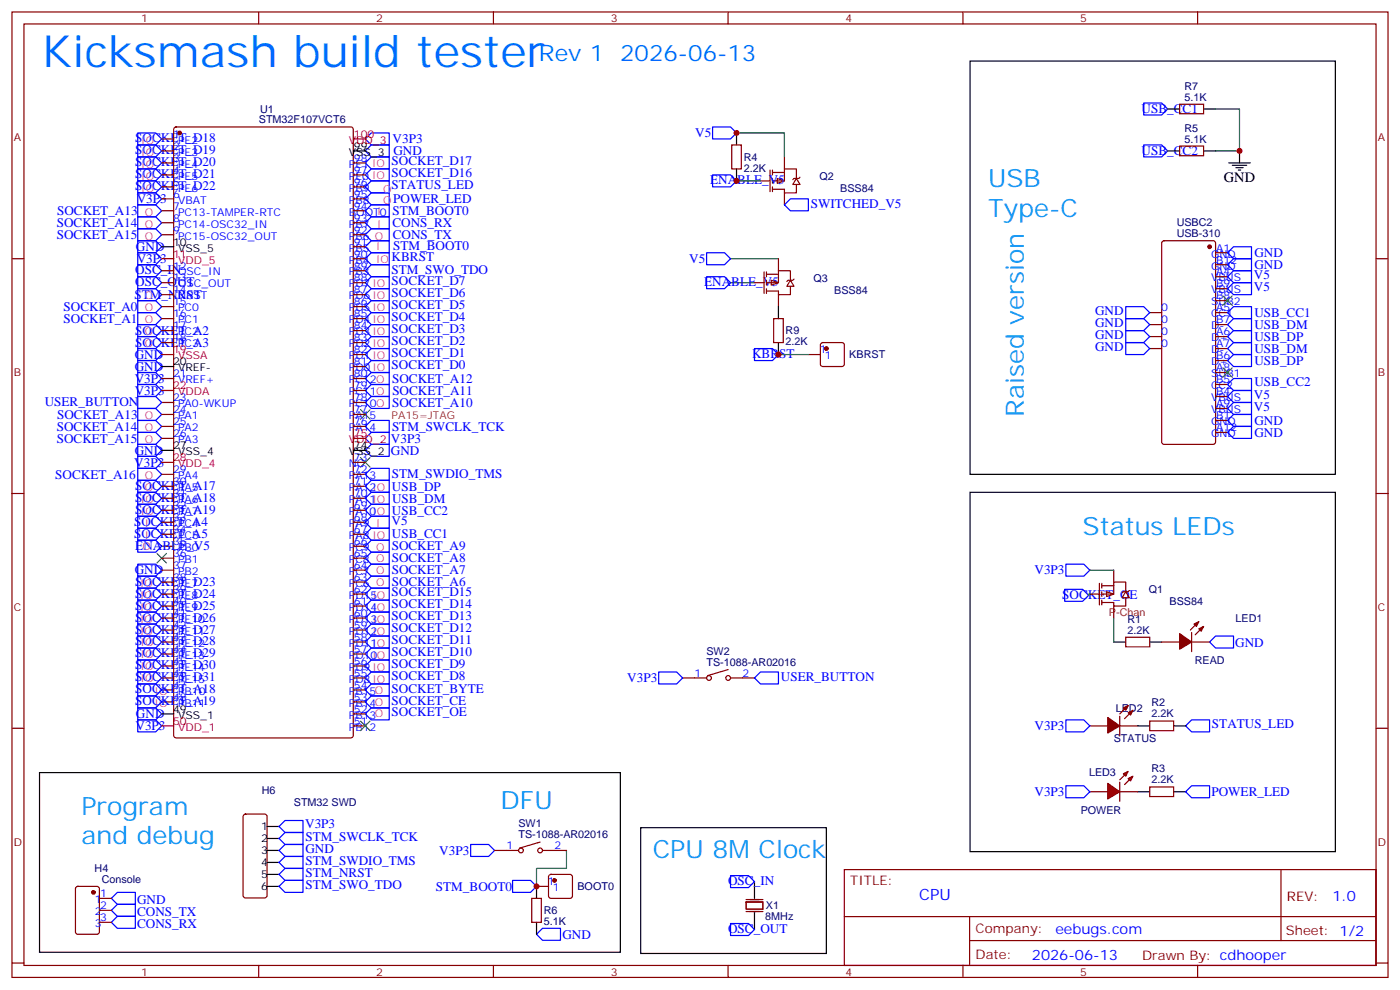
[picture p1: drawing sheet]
<svg xmlns="http://www.w3.org/2000/svg" width="412mm" height="292mm" viewBox="0 0 412 292" stroke-linecap="round" stroke-linejoin="round" font-family="sans-serif">
<g fill="none" stroke="#00f" stroke-width=".35">
<path d="M40.6 39.2h5.3l1.7 1.7-1.7 1.8h-5.3zM40.6 42.7h5.3l1.7 1.8-1.7 1.7h-5.3zM40.6 49.7h5.3l1.7 1.8-1.7 1.8h-5.3zM40.6 46.2h5.3l1.7 1.8-1.7 1.7h-5.3zM40.6 53.3h5.3l1.7 1.7-1.7 1.8h-5.3zM40.6 56.8h5.3l1.7 1.8-1.7 1.7h-5.3zM107.6 58.6l1.8-1.8h5.3v3.5h-5.3zM107.6 51.5l1.8-1.8h5.3v3.6h-5.3zM107.6 48l1.8-1.8h5.3v3.5h-5.3zM107.6 40.9l1.8-1.7h5.3v3.5h-5.3zM107.6 44.5l1.8-1.8h5.3v3.5h-5.3zM40.6 67.4h5.3l1.7 1.7-1.7 1.8h-5.3z"/>
<path d="M40.6 63.9h5.3l1.7 1.7-1.7 1.8h-5.3zM40.6 60.3h5.3l1.7 1.8-1.7 1.8h-5.3zM40.6 78h5.3l1.7 1.7-1.7 1.8h-5.3zM40.6 70.9h5.3l1.7 1.8-1.7 1.7h-5.3zM40.6 74.4h5.3l1.7 1.8-1.7 1.8h-5.3zM107.6 76.2l1.8-1.8h5.3v3.6h-5.3zM107.6 72.7l1.8-1.8h5.3v3.5h-5.3zM107.6 79.7l1.8-1.7h5.3v3.5h-5.3zM107.6 69.1l1.8-1.7h5.3v3.5h-5.3zM107.6 65.6l1.8-1.7h5.3v3.5h-5.3zM107.6 62.1l1.8-1.8h5.3v3.6h-5.3zM40.6 99.1h5.3l1.7 1.8-1.7 1.8h-5.3z"/>
<path d="M40.6 95.6h5.3l1.7 1.8-1.7 1.7h-5.3zM40.6 92.1h5.3l1.7 1.7-1.7 1.8h-5.3zM40.6 88.5h5.3l1.7 1.8-1.7 1.8h-5.3zM40.6 81.5h5.3l1.7 1.8-1.7 1.7h-5.3zM40.6 85h5.3l1.7 1.8-1.7 1.7h-5.3zM107.6 83.3l1.8-1.8h5.3v3.5h-5.3zM107.6 86.8l1.8-1.8h5.3v3.5h-5.3zM107.6 90.3l1.8-1.8h5.3v3.6h-5.3zM107.6 93.8l1.8-1.7h5.3v3.5h-5.3zM107.6 97.4l1.8-1.8h5.3v3.5h-5.3zM40.6 113.2h5.3l1.7 1.8-1.7 1.8h-5.3zM40.6 109.7h5.3l1.7 1.8-1.7 1.7h-5.3z"/>
<path d="M40.6 106.2h5.3l1.7 1.8-1.7 1.7h-5.3zM40.6 102.7h5.3l1.7 1.7-1.7 1.8h-5.3zM107.6 118.5l1.8-1.7h5.3v3.5h-5.3zM107.6 100.9l1.8-1.8h5.3v3.6h-5.3zM107.6 104.4l1.8-1.7h5.3v3.5h-5.3zM107.6 108l1.8-1.8h5.3v3.5h-5.3zM109.4 109.7h5.3v3.5h-5.3l-1.8-1.7zM109.4 113.2h5.3v3.6h-5.3l-1.8-1.8zM222.2 102.7h5.3l1.8 1.7-1.8 1.8h-5.3zM40.6 137.9h5.3l1.7 1.8-1.7 1.8h-5.3zM40.6 127.4h5.3l1.7 1.7-1.7 1.8h-5.3zM40.6 123.8h5.3l1.7 1.8-1.7 1.8h-5.3z"/>
<path d="M40.6 120.3h5.3l1.7 1.8-1.7 1.7h-5.3zM40.6 130.9h5.3l1.7 1.7-1.7 1.8h-5.3zM40.6 134.4h5.3l1.7 1.8-1.7 1.7h-5.3zM107.6 129.1l1.8-1.7h5.3v3.5h-5.3zM107.6 132.6l1.8-1.7h5.3v3.5h-5.3zM107.6 125.6l1.8-1.8h5.3v3.6h-5.3zM107.6 139.7l1.8-1.8h5.3v3.6h-5.3zM40.6 141.5h5.3l1.7 1.7-1.7 1.8h-5.3zM40.6 145h5.3l1.7 1.8-1.7 1.7h-5.3zM40.6 148.5h5.3l1.7 1.8-1.7 1.7h-5.3zM40.6 152h5.3l1.7 1.8-1.7 1.8h-5.3zM40.6 155.6h5.3l1.7 1.7-1.7 1.8h-5.3z"/>
<path d="M107.6 150.3l1.8-1.8h5.3v3.5h-5.3zM107.6 143.2l1.8-1.7h5.3v3.5h-5.3zM107.6 146.8l1.8-1.8h5.3v3.5h-5.3zM107.6 157.3l1.8-1.7h5.3v3.5h-5.3zM107.6 153.8l1.8-1.8h5.3v3.6h-5.3zM40.6 169.7h5.3l1.7 1.7-1.7 1.8h-5.3zM40.6 173.2h5.3l1.7 1.8-1.7 1.7h-5.3zM40.6 176.7h5.3l1.7 1.8-1.7 1.8h-5.3zM40.6 166.2h5.3l1.7 1.7-1.7 1.8h-5.3zM107.6 160.9l1.8-1.8h5.3v3.5h-5.3zM107.6 164.4l1.8-1.8h5.3v3.6h-5.3zM107.6 167.9l1.8-1.7h5.3v3.5h-5.3z"/>
<path d="M107.6 171.4l1.8-1.7h5.3v3.5h-5.3zM107.6 175l1.8-1.8h5.3v3.5h-5.3zM107.6 178.5l1.8-1.8h5.3v3.6h-5.3zM313.6 173.6h5.3l1.8 1.7-1.8 1.8h-5.3zM40.6 180.3h5.3l1.7 1.7-1.7 1.8h-5.3zM40.6 183.8h5.3l1.7 1.8-1.7 1.7h-5.3zM40.6 187.3h5.3l1.7 1.8-1.7 1.8h-5.3zM40.6 190.9h5.3l1.7 1.7-1.7 1.8h-5.3zM40.6 194.4h5.3l1.7 1.7-1.7 1.8h-5.3zM40.6 197.9h5.3l1.7 1.8-1.7 1.7h-5.3zM107.6 182l1.8-1.7h5.3v3.5h-5.3zM107.6 196.1l1.8-1.7h5.3v3.5h-5.3z"/>
<path d="M107.6 199.7l1.8-1.8h5.3v3.5h-5.3zM109.4 183.8h5.3v3.5h-5.3l-1.8-1.7zM109.4 187.3h5.3v3.6h-5.3l-1.8-1.8zM109.4 190.9h5.3v3.5h-5.3l-1.8-1.8zM356.3 189.1l1.8-1.8h5.3v3.6h-5.3zM40.6 212h5.3l1.7 1.8-1.7 1.7h-5.3zM40.6 208.5h5.3l1.7 1.8-1.7 1.7h-5.3zM40.6 205h5.3l1.7 1.7-1.7 1.8h-5.3zM40.6 201.4h5.3l1.7 1.8-1.7 1.8h-5.3zM107.6 210.3l1.8-1.8h5.3v3.5h-5.3zM82.2 257.5l1.8-1.7h5.3v3.5h-5.3zM82.2 254l1.8-1.8h5.3v3.6h-5.3z"/>
<path d="M82.2 246.9l1.8-1.7h5.3v3.5h-5.3zM82.2 250.5l1.8-1.8h5.3v3.5h-5.3zM82.2 243.4l1.8-1.7h5.3v3.5h-5.3zM138.6 248.7h5.3l1.8 1.8-1.8 1.7h-5.3zM151 259.3h5.3l1.7 1.8-1.7 1.7h-5.3zM215.2 257.9h5.3l1.7 1.7-1.7 1.8h-5.3zM34.6 266.3h5.3v3.6h-5.3l-1.8-1.8zM34.6 269.9h5.3v3.5h-5.3l-1.8-1.8zM34.6 262.8h5.3v3.5h-5.3l-1.8-1.7zM82.2 261.1l1.8-1.8h5.3v3.5h-5.3zM158 275.2l1.8-1.8h5.3v3.5h-5.3zM215.2 272h5.3l1.7 1.8-1.7 1.7h-5.3z"/>
</g>
<g fill="none" stroke="#870000" stroke-width=".35">
<path d="M3.5 3.5h405.4v284.4h-405.4zM7.1 7.1h398.2v277.2h-398.2zM76.2 3.5v3.6M145.3 3.5v3.6M214.5 3.5v3.6M283.6 3.5v3.6M352.8 3.5v3.6M51.4 37.6l.5-.2h51.5l.6 .4 .1 178.8-.5 .7h-51.7l-.7-.5v-178.7zM47.6 40.9h3.6M47.6 44.5h3.6M47.6 48h3.6M47.6 51.5h3.6"/>
<path d="M47.6 55h3.6M47.6 58.6h3.6M104.1 48h3.5M104.1 51.5h3.5M104.1 55h3.5M104.1 58.6h3.5M3.5 76.2h3.6M47.6 62.1h3.6M47.6 65.6h3.6M47.6 69.1h3.6M47.6 79.7h3.6M104.1 76.2h3.5"/>
<path d="M104.1 62.1h3.5M104.1 65.6h3.5M104.1 69.1h3.5M104.1 79.7h3.5M104.1 72.7h3.5M405.3 76.2h3.6M47.6 83.3h3.6M47.6 86.8h3.6M47.6 90.3h3.6M47.6 93.8h3.6M47.6 97.4h3.6M104.1 83.3h3.5"/>
<path d="M104.1 86.8h3.5M104.1 90.3h3.5M104.1 93.8h3.5M104.1 97.4h3.5M47.6 100.9h3.6M47.6 111.5h3.6M47.6 118.5h3.6M104.1 100.9h3.5M104.1 111.5h3.5M104.1 118.5h3.5M104.1 115h3.5M104.1 108h3.5"/>
<path d="M104.1 104.4h3.5M47.6 122.1h3.6M47.6 125.6h3.6M47.6 129.1h3.6M47.6 139.7h3.6M104.1 122.1h3.5M104.1 125.6h3.5M104.1 139.7h3.5M104.1 136.2h3.5M3.5 145.3h3.6M47.6 143.2h3.6M47.6 146.8h3.6"/>
<path d="M47.6 150.3h3.6M47.6 153.8h3.6M47.6 157.3h3.6M104.1 143.2h3.5M104.1 146.8h3.5M104.1 150.3h3.5M104.1 153.8h3.5M104.1 157.3h3.5M405.3 145.3h3.6M47.6 160.9h3.6M47.6 164.4h3.6M47.6 167.9h3.6"/>
<path d="M47.6 171.4h3.6M47.6 175h3.6M47.6 178.5h3.6M104.1 160.9h3.5M104.1 164.4h3.5M104.1 167.9h3.5M104.1 171.4h3.5M104.1 175h3.5M104.1 178.5h3.5M47.6 182h3.6M47.6 185.6h3.6M47.6 189.1h3.6"/>
<path d="M47.6 192.6h3.6M47.6 196.1h3.6M47.6 199.7h3.6M104.1 182h3.5M104.1 185.6h3.5M104.1 189.1h3.5M104.1 192.6h3.5M104.1 196.1h3.5M104.1 199.7h3.5M3.5 214.5h3.6M47.6 203.2h3.6M47.6 206.7h3.6"/>
<path d="M104.1 203.2h3.5M104.1 206.7h3.5M104.1 213.8h3.5M104.1 210.3h3.5M405.3 214.5h3.6M71.8 240l.5-.2h5.7l.6 .4 .1 23.6-.5 .6-5.9 .1-.6-.5-.1-23.5zM338.7 231.8h7v2.8h-7zM145.7 250.5h7.1M159.1 248l-6 1.8M159.8 250.5h7.1M161.8 257.7l.5-.2h5.6l.5 .2 .2 .5v5.7l-.2 .5-.5 .2h-5.6l-.5-.3-.2-.4v-5.7zM248.7 256.1h156.6v28.2h-156.6z"/>
<path d="M377.3 256.1v20.9M22.5 261.3l.4-.2h5.7l.6 .4 .1 13-.5 .6-5.9 .1-.6-.5-.1-12.9zM29.3 264.6h3.5M29.3 268.1h3.5M29.3 271.6h3.5M156.6 264.6h2.9v7h-2.9zM158 261.1h3.6M219.8 265.6h4.9v2.2h-4.9zM219.8 268.5h4.9M219.8 264.9h4.9M248.7 270h156.5M285.6 277h119.6"/>
<path d="M285.6 270v14.1M3.5 283.6h3.6M76.2 284.3v3.6M145.3 284.3v3.6M214.5 284.3v3.6M283.6 284.3v3.6M352.8 284.3v3.6M405.3 283.6h3.6"/>
<circle cx="153.5" cy="250.5" r=".71"/>
<circle cx="159.1" cy="250.5" r=".71"/>
</g>
<path d="M106.2 120.7l2.8 2.8M106.2 134.8l2.8 2.8M109 120.7l-2.8 2.8M109 134.8l-2.8 2.8M46.2 163l2.8 2.8M49 163l-2.8 2.8" fill="none" stroke="#3c3" stroke-width=".35"/>
<g fill="#870000" stroke="#870000" stroke-width=".35">
<circle cx="52.9" cy="39.2" r=".53"/>
<circle cx="27.5" cy="262.8" r=".53"/>
<circle cx="163.3" cy="259.3" r=".53"/>
</g>
<g fill="none" stroke="#000" stroke-width=".35">
<path d="M104.1 44.5h3.5M47.6 72.7h3.6M47.6 108h3.6M47.6 132.6h3.6M104.1 132.6h3.5M47.6 210.3h3.6M11.6 227.5h171.1v53h-171.1zM335.1 233.2h3.6M345.7 233.2h3.5M78.7 243.4h3.5M78.7 246.9h3.5M78.7 250.5h3.5"/>
<path d="M78.7 254h3.5M78.7 257.5h3.5M188.7 243.8h54.7v37h-54.7zM222.2 259.6v5M78.7 261.1h3.5M158 261.1v3.5M158 271.6v3.6M222.2 268.8v5"/>
</g>
<path d="M104.1 40.9h3.5M47.6 76.2h3.6M47.6 104.4h3.6M47.6 115h3.6M47.6 136.2h3.6M104.1 129.1h3.5M47.6 213.8h3.6" fill="none" stroke="#f00" stroke-width=".35"/>
<path d="M328.1 182v7.1M166.9 250.5v5.3h-8.9v5.3" fill="none" stroke="#008700" stroke-width=".35"/>
<path d="M326 174.3l2.1 .7-2.1 .7z" fill="#fff" stroke="#870000" stroke-width=".35"/>
<g fill="none" stroke="#870000" stroke-width=".35">
<path d="M321 175h2.8M323.8 171.8v6.4M324.6 172.5h3.5M324.6 171.8v1.4M324.6 174.3v1.4M324.6 176.7v1.5M328.1 171.4h3.5v2.9M328.1 171.4v3.6h-3.5M328.1 167.9v3.5M328.1 178.5v3.5M331.6 174.3l1.1 1.7h-2.1zM331.6 176v2.5h-3.5v-1.1h-3.5"/>
<path d="M332.7 173.9l-.4 .4h-1.4l-.3 .3M331.6 187.7h7.1v2.8h-7.1zM342.2 189.1h5.3M351 189.1h5.3M351 186.3v5.6M353.1 183.1l-2.4 2.5M354.5 184.5l-2.4 2.5M321 213.8h5.3M329.8 213.8h5.3M329.8 211v5.6M332.3 207.8l-2.5 2.5M333.7 209.2l-2.4 2.5"/>
<path d="M321 233.2h5.3M329.8 233.2h5.3"/>
</g>
<path d="M349.2 233.2l1.8-1.8h5.3v3.5h-5.3z" fill="none" stroke="#00f" stroke-width=".35"/>
<path d="M285.8 145h107.5v105.8h-107.5zM328.1 189.1h3.5M338.7 189.1h3.5" fill="none" stroke="#000" stroke-width=".35"/>
<g fill="#870000" stroke="#870000" stroke-width=".35">
<path d="M332.3 209.9l1.4-.7-.7 1.4z"/>
<path d="M330.9 208.5l1.4-.7-.7 1.4z"/>
<path d="M326.3 211.3l3.5 2.5-3.5 2.1z"/>
<path d="M353.1 185.2l1.4-.7-.7 1.4z"/>
<path d="M351.7 183.8l1.4-.7-.7 1.4z"/>
<path d="M347.5 186.6l3.5 2.5-3.5 2.1z"/>
</g>
<g fill="#f00" stroke="#870000" stroke-width=".35">
<path d="M332.3 229.3l1.4-.7-.7 1.4z"/>
<path d="M330.9 227.9l1.4-.7-.7 1.4z"/>
</g>
<g fill="#870000" stroke="#870000" stroke-width=".35">
<path d="M331.3 231.1l1.4-1.4z"/>
<path d="M329.8 229.7l1.5-1.5z"/>
</g>
<g fill="#f00" stroke="#870000" stroke-width=".35">
<path d="M329.8 230.4v5.6z"/>
<path d="M326.3 230.7l3.5 2.5-3.5 2.1z"/>
</g>
<path d="M109.4 53.3h5.3v3.5h-5.3l-1.8-1.8z" fill="none" stroke="#00f" stroke-width=".35"/>
<path d="M229 52.6l2.1 .7-2.1 .7z" fill="#fff" stroke="#870000" stroke-width=".35"/>
<g fill="none" stroke="#870000" stroke-width=".35">
<path d="M347.5 30.7h7v2.8h-7zM215.5 42.7h2.9v7h-2.9zM224 53.3h2.8M226.8 50.1v6.3M227.5 50.8h3.6M227.5 50.1v1.4M227.5 52.6v1.4M227.5 55v1.4M231.1 49.7h3.5v2.9M231.1 49.7v3.6h-3.6M231.1 46.2v3.5M231.1 56.8v3.5"/>
<path d="M234.6 52.6l1.1 1.7h-2.2zM234.6 54.3v2.5h-3.5v-1.1h-3.6M235.7 52.2l-.4 .4h-1.4l-.4 .3M347.5 43h7v2.9h-7zM342.4 71.1l.5-.2h14.5l.6 .4 .1 58.9-.5 .6-14.7 .1-.7-.5v-58.8zM358.1 78h3.5M358.1 74.4h3.5M338.7 92.1h3.5M338.7 95.6h3.5M338.7 99.1h3.5M358.1 85h3.5M358.1 92.1h3.5"/>
<path d="M358.1 95.6h3.5M358.1 99.1h3.5M358.1 81.5h3.5M358.1 88.5h3.5M338.7 102.7h3.5M358.1 106.2h3.5M358.1 102.7h3.5M358.1 109.7h3.5M358.1 113.2h3.5M358.1 116.8h3.5M358.1 120.3h3.5M358.1 127.4h3.5"/>
<path d="M358.1 123.8h3.5M338.7 212.4h7v2.8h-7z"/>
</g>
<g fill="none" stroke="#00f" stroke-width=".35">
<path d="M209.9 37.4h5.3l1.8 1.8-1.8 1.7h-5.3zM336.9 30.3h5.3l1.8 1.8-1.8 1.8h-5.3zM209.9 51.5h5.3l1.8 1.8-1.8 1.7h-5.3zM336.9 42.7h5.3l1.8 1.8-1.8 1.7h-5.3zM208.1 74.4h5.3l1.8 1.8-1.8 1.8h-5.3zM231.1 60.3l1.7-1.7h5.3v3.5h-5.3zM361.6 78l1.8-1.8h5.3v3.5h-5.3zM361.6 74.4l1.8-1.7h5.3v3.5h-5.3zM208.1 81.5h5.3l1.8 1.8-1.8 1.7h-5.3zM331.6 90.3h5.3l1.8 1.8-1.8 1.7h-5.3zM331.6 93.8h5.3l1.8 1.8-1.8 1.8h-5.3zM331.6 97.4h5.3l1.8 1.7-1.8 1.8h-5.3z"/>
<path d="M361.6 92.1l1.8-1.8h5.3v3.5h-5.3zM361.6 95.6l1.8-1.8h5.3v3.6h-5.3zM361.6 99.1l1.8-1.7h5.3v3.5h-5.3zM361.6 81.5l1.8-1.8h5.3v3.6h-5.3zM361.6 85l1.8-1.7h5.3v3.5h-5.3zM331.6 100.9h5.3l1.8 1.8-1.8 1.7h-5.3zM361.6 113.2l1.8-1.7h5.3v3.5h-5.3zM361.6 116.8l1.8-1.8h5.3v3.5h-5.3zM361.6 102.7l1.8-1.8h5.3v3.5h-5.3zM361.6 106.2l1.8-1.8h5.3v3.6h-5.3zM361.6 127.4l1.8-1.8h5.3v3.5h-5.3zM361.6 123.8l1.8-1.7h5.3v3.5h-5.3z"/>
<path d="M361.6 120.3l1.8-1.8h5.3v3.6h-5.3zM40.6 159.1h5.3l1.7 1.8-1.7 1.7h-5.3zM107.6 203.2l1.8-1.8h5.3v3.6h-5.3zM107.6 206.7l1.8-1.7h5.3v3.5h-5.3zM349.2 213.8l1.8-1.8h5.3v3.5h-5.3z"/>
</g>
<path d="M217 39.2h14.1v7M358.1 32.1h7v12.4h-7M217 53.3h7M215.2 76.2h14.1M215.2 83.3h7" fill="none" stroke="#008700" stroke-width=".35"/>
<g fill="none" stroke="#000" stroke-width=".35">
<path d="M285.8 18h107.5v121.7h-107.5zM217 39.2v3.5M344 32.1h3.5M354.5 32.1h3.6M217 49.7v3.6M344 44.5h3.5M354.5 44.5h3.6M361.9 48h6.4M363 48.7h4.2M364.1 49.4h2.1M364.8 50.1h.7M365.1 44.5v3.5"/>
<path d="M335.1 213.8h3.6M345.7 213.8h3.5"/>
</g>
<circle cx="356.3" cy="72.7" r=".53" fill="#870000" stroke="#870000" stroke-width=".35"/>
<path d="M360.2 87.1l2.8 2.9M363 87.1l-2.8 2.9M360.2 108.3l2.8 2.8M363 108.3l-2.8 2.8M106.2 212.4l2.8 2.8M109 212.4l-2.8 2.8" fill="none" stroke="#3c3" stroke-width=".35"/>
<path d="M227.2 82.6l2.1 .7-2.1 .7z" fill="#fff" stroke="#870000" stroke-width=".35"/>
<g fill="none" stroke="#870000" stroke-width=".35">
<path d="M229.3 79.7h3.5v2.9M229.3 79.7v3.6h-3.5M229.3 76.2v3.5M222.2 83.3h2.9M225.1 80.1v6.3M225.8 80.8h3.5M225.8 80.1v1.4M225.8 82.6v1.4M225.8 85v1.4M227.9 93.8h2.8v7.1h-2.8zM229.3 86.8v3.5M232.8 82.6l1.1 1.7h-2.1z"/>
<path d="M232.8 84.3v2.5h-3.5v-1.1h-3.5M233.9 82.2l-.4 .4h-1.4l-.3 .3M238.1 104.4h3.6M241.9 101.1l.5-.2h5.6l.5 .2 .2 .5v5.6l-.2 .5-.5 .3h-5.6l-.5-.3-.2-.5v-5.6zM201.1 199.7h7M214.5 197.2l-6 1.8M215.2 199.7h7"/>
<circle cx="208.8" cy="199.7" r=".71"/>
<circle cx="214.5" cy="199.7" r=".71"/>
</g>
<circle cx="243.4" cy="102.7" r=".53" fill="#870000" stroke="#870000" stroke-width=".35"/>
<path d="M229.3 90.3v3.5M229.3 100.9v3.5" fill="none" stroke="#000" stroke-width=".35"/>
<path d="M229.3 104.4h8.8M321 175h-.3v.3M321 167.9h7.1" fill="none" stroke="#008700" stroke-width=".35"/>
<path d="M40.6 116.8h5.3l1.7 1.7-1.7 1.8h-5.3zM314 166.2h5.3l1.7 1.7-1.7 1.8h-5.3zM194 197.9h5.3l1.8 1.8-1.8 1.7h-5.3zM222.2 199.7l1.8-1.8h5.3v3.5h-5.3zM314 212h5.3l1.7 1.8-1.7 1.7h-5.3zM314 231.4h5.3l1.7 1.8-1.7 1.7h-5.3z" fill="none" stroke="#00f" stroke-width=".35"/>
<g fill="#c00">
<circle cx="158" cy="261.1" r=".88"/>
<circle cx="217" cy="53.3" r=".88"/>
<circle cx="217" cy="39.2" r=".88"/>
<circle cx="365.1" cy="44.4" r=".88"/>
<circle cx="229.3" cy="104.4" r=".88"/>
</g>
<text font-size="13.1" fill="#06f" x="12.3" y="19.8">Kicksmash build tester</text>
<g font-size="7.4" fill="#09f">
<text x="291" y="55">USB</text>
<text x="291" y="63.9">Type-C</text>
<text x="301.6" y="122.7" transform="rotate(-90 301.6 122.7)">Raised version</text>
<text x="318.9" y="157.7">Status LEDs</text>
<text x="24" y="239.9">Program</text>
<text x="147.5" y="238.1">DFU</text>
<text x="24" y="248.7">and debug</text>
<text x="192.3" y="252.6">CPU 8M Clock</text>
</g>
<g font-size="6.7" fill="#06f">
<text x="158.7" y="18">Rev 1</text>
<text x="182.7" y="18">2026-06-13</text>
</g>
<text font-size="4.6" fill="#00f" x="270.8" y="265.1">CPU</text>
<text font-size="4.2" x="360.5" y="53.6">GND</text>
<g font-size="4.2" fill="#00f">
<text x="392.5" y="265.4">1.0</text>
<text x="310.9" y="274.9">eebugs.com</text>
<text x="304" y="282.7">2026-06-13</text>
</g>
<g font-size="3.9" fill="#00f">
<text x="336.3" y="33.3">USB_CC1</text>
<text x="39.9" y="41.9">SOCKET_D18</text>
<text x="204.8" y="40.4">V5</text>
<text x="39.9" y="45.5">SOCKET_D19</text>
<text x="115.7" y="42.2">V3P3</text>
<text x="115.9" y="45.7">GND</text>
<text x="336.3" y="45.7">USB_CC2</text>
<text x="39.9" y="52.5">SOCKET_D21</text>
<text x="39.9" y="49">SOCKET_D20</text>
<text x="115.4" y="52.2">SOCKET_D16</text>
<text x="115.4" y="48.7">SOCKET_D17</text>
<text x="39.9" y="56">SOCKET_D22</text>
<text x="40.3" y="59.8">V3P3</text>
<text x="115.4" y="55.8">STATUS_LED</text>
<text x="115.8" y="59.8">POWER_LED</text>
<text x="209.2" y="54.3">ENABLE_V5</text>
<text x="16.8" y="63.4">SOCKET_A13</text>
<text x="115.6" y="63.3">STM_BOOT0</text>
<text x="238.8" y="61.1">SWITCHED_V5</text>
<text x="16.7" y="66.9">SOCKET_A14</text>
<text x="16.7" y="70.4">SOCKET_A15</text>
<text x="115.6" y="66.8">CONS_RX</text>
<text x="115.7" y="70.3">CONS_TX</text>
<text x="40.1" y="73.9">GND</text>
<text x="40.3" y="77.5">V3P3</text>
<text x="115.4" y="76.9">KBRST</text>
<text x="115.8" y="73.6">STM_BOOT0</text>
<text x="203" y="77.5">V5</text>
<text x="369.5" y="75.7">GND</text>
<text x="39.9" y="80.7">OSC_IN</text>
<text x="115.3" y="80.6">STM_SWO_TDO</text>
<text x="115.4" y="84">SOCKET_D7</text>
<text x="369.4" y="82.3">V5</text>
<text x="369.5" y="79.2">GND</text>
<text x="39.6" y="88">STM_NRST</text>
<text x="39.9" y="84.3">OSC_OUT</text>
<text x="115.4" y="87.5">SOCKET_D6</text>
<text x="207.4" y="84.3">ENABLE_V5</text>
<text x="369.4" y="85.8">V5</text>
<text x="18.7" y="95.2">SOCKET_A1</text>
<text x="18.7" y="91.7">SOCKET_A0</text>
<text x="115.4" y="91">SOCKET_D5</text>
<text x="115.4" y="94.5">SOCKET_D4</text>
<text x="322.6" y="92.7">GND</text>
<text x="369.5" y="93.3">USB_CC1</text>
<text x="39.8" y="98.6">SOCKET_A2</text>
<text x="115.4" y="98">SOCKET_D3</text>
<text x="115.4" y="101.6">SOCKET_D2</text>
<text x="322.6" y="96.2">GND</text>
<text x="322.6" y="99.7">GND</text>
<text x="369.5" y="96.9">USB_DM</text>
<text x="369.5" y="100.4">USB_DP</text>
<text x="39.7" y="105.7">GND</text>
<text x="39.8" y="102.1">SOCKET_A3</text>
<text x="115.4" y="105.1">SOCKET_D1</text>
<text x="221.5" y="105.4">KBRST</text>
<text x="322.6" y="103.2">GND</text>
<text x="369.5" y="103.9">USB_DM</text>
<text x="369.5" y="107.4">USB_DP</text>
<text x="39.7" y="112.7">V3P3</text>
<text x="39.7" y="109.2">GND</text>
<text x="115.4" y="108.6">SOCKET_D0</text>
<text x="115.5" y="112.7">SOCKET_A12</text>
<text x="369.5" y="113.8">USB_CC2</text>
<text x="13.2" y="119.6">USER_BUTTON</text>
<text x="39.7" y="116.3">V3P3</text>
<text x="115.5" y="119.8">SOCKET_A10</text>
<text x="115.6" y="116.2">SOCKET_A11</text>
<text x="369.4" y="117.6">V5</text>
<text x="16.8" y="123.4">SOCKET_A13</text>
<text x="369.4" y="121.1">V5</text>
<text x="369.5" y="125.1">GND</text>
<text x="16.7" y="126.9">SOCKET_A14</text>
<text x="16.7" y="130.4">SOCKET_A15</text>
<text x="115.2" y="130.4">V3P3</text>
<text x="115.5" y="126.8">STM_SWCLK_TCK</text>
<text x="369.5" y="128.6">GND</text>
<text x="39.6" y="137.4">V3P3</text>
<text x="39.7" y="133.9">GND</text>
<text x="115.2" y="133.9">GND</text>
<text x="16.3" y="141">SOCKET_A16</text>
<text x="115.5" y="140.9">STM_SWDIO_TMS</text>
<text x="39.9" y="144.2">SOCKET_A17</text>
<text x="39.9" y="147.8">SOCKET_A18</text>
<text x="115.4" y="144.5">USB_DP</text>
<text x="115.5" y="148">USB_DM</text>
<text x="39.5" y="155.1">SOCKET_A4</text>
<text x="39.9" y="151.3">SOCKET_A19</text>
<text x="115.4" y="154.6">V5</text>
<text x="115.4" y="151.5">USB_CC2</text>
<text x="39.5" y="158.6">SOCKET_A5</text>
<text x="39.9" y="161.9">ENABLE_V5</text>
<text x="115.4" y="158.6">USB_CC1</text>
<text x="115.4" y="162.1">SOCKET_A9</text>
<text x="115.4" y="165.6">SOCKET_A8</text>
<text x="39.7" y="169.2">GND</text>
<text x="39.9" y="172.5">SOCKET_D23</text>
<text x="115.4" y="169.2">SOCKET_A7</text>
<text x="115.4" y="172.7">SOCKET_A6</text>
<text x="304.7" y="169.1">V3P3</text>
<text x="39.9" y="176">SOCKET_D24</text>
<text x="39.9" y="179.5">SOCKET_D25</text>
<text x="115.4" y="175.7">SOCKET_D15</text>
<text x="115.4" y="179.2">SOCKET_D14</text>
<text x="312.9" y="176.3">SOCKET_OE</text>
<text x="39.9" y="183">SOCKET_D26</text>
<text x="115.4" y="182.7">SOCKET_D13</text>
<text x="39.9" y="186.6">SOCKET_D27</text>
<text x="39.9" y="190.1">SOCKET_D28</text>
<text x="115.4" y="186.2">SOCKET_D12</text>
<text x="115.4" y="189.8">SOCKET_D11</text>
<text x="363.9" y="190.5">GND</text>
<text x="39.9" y="193.6">SOCKET_D29</text>
<text x="39.9" y="197.2">SOCKET_D30</text>
<text x="115.4" y="193.3">SOCKET_D10</text>
<text x="115.4" y="196.8">SOCKET_D9</text>
<text x="39.9" y="200.7">SOCKET_D31</text>
<text x="115.4" y="200.3">SOCKET_D8</text>
<text x="184.8" y="200.9">V3P3</text>
<text x="230" y="200.5">USER_BUTTON</text>
<text x="39.9" y="207.7">SOCKET_A19</text>
<text x="39.9" y="204.2">SOCKET_A18</text>
<text x="115.4" y="204.1">SOCKET_BYTE</text>
<text x="115.4" y="207.5">SOCKET_CE</text>
<text x="39.9" y="215">V3P3</text>
<text x="40.1" y="211.5">GND</text>
<text x="115.4" y="210.9">SOCKET_OE</text>
<text x="304.7" y="215">V3P3</text>
<text x="357" y="214.5">STATUS_LED</text>
<text x="304.7" y="234.4">V3P3</text>
<text x="356.8" y="234.5">POWER_LED</text>
<text x="89.9" y="244">V3P3</text>
<text x="90" y="247.7">STM_SWCLK_TCK</text>
<text x="90" y="251.2">GND</text>
<text x="129.4" y="251.7">V3P3</text>
<text x="90" y="254.7">STM_SWDIO_TMS</text>
<text x="90" y="258.2">STM_NRST</text>
<text x="90" y="261.8">STM_SWO_TDO</text>
<text x="128.4" y="262.4">STM_BOOT0</text>
<text x="214.5" y="260.7">OSC_IN</text>
<text x="40.4" y="269.9">CONS_TX</text>
<text x="40.4" y="266.3">GND</text>
<text x="40.4" y="273.4">CONS_RX</text>
<text x="214.5" y="274.8">OSC_OUT</text>
<text x="165.7" y="276.5">GND</text>
</g>
<g font-size="3.9" fill="#800">
<text x="250.5" y="260.7">TITLE:</text>
<text x="379.1" y="265.4">REV:</text>
<text x="287.4" y="274.9">Company:</text>
<text x="378.7" y="275.5">Sheet: 1/2</text>
<text x="287.4" y="282.6">Date:</text>
<text x="336.4" y="282.7">Drawn By: cdhooper</text>
</g>
<g font-size="3.2" fill="#800">
<text x="41.6" y="6.5">1</text>
<text x="110.8" y="6.5">2</text>
<text x="179.9" y="6.5">3</text>
<text x="249.1" y="6.5">4</text>
<text x="318.2" y="6.5">5</text>
<text x="4.1" y="41.6">A</text>
<text x="405.9" y="41.6">A</text>
<text x="4.1" y="110.8">B</text>
<text x="405.9" y="110.8">B</text>
<text x="4.1" y="179.9">C</text>
<text x="405.9" y="179.9">C</text>
<text x="4.1" y="249.1">D</text>
<text x="405.9" y="249.1">D</text>
<text x="41.6" y="287.3">1</text>
<text x="110.8" y="287.3">2</text>
<text x="179.9" y="287.3">3</text>
<text x="249.1" y="287.3">4</text>
<text x="318.2" y="287.3">5</text>
</g>
<g font-size="3.2" fill="#000080">
<text x="348.9" y="29.6">5.1K</text>
<text x="348.9" y="26.4">R7</text>
<text x="76.6" y="33.2">U1</text>
<text x="76.2" y="36.3">STM32F107VCT6</text>
<text x="348.9" y="42">5.1K</text>
<text x="348.9" y="38.8">R5</text>
<text x="219.1" y="47.3">R4</text>
<text x="219.1" y="50.5">2.2K</text>
<text x="241.4" y="53">Q2</text>
<text x="247.5" y="56.5">BSS84</text>
<text x="346.6" y="69.9">USB-310</text>
<text x="346.6" y="66.7">USBC2</text>
<text x="239.6" y="83">Q3</text>
<text x="245.7" y="86.5">BSS84</text>
<text x="231.4" y="101.7">2.2K</text>
<text x="231.4" y="98.5">R9</text>
<text x="250.2" y="105.6">KBRST</text>
<text x="338.4" y="174.7">Q1</text>
<text x="344.5" y="178.2">BSS84</text>
<text x="332.1" y="183.4">R1</text>
<text x="364" y="183.2">LED1</text>
<text x="332.1" y="186.6">2.2K</text>
<text x="208.1" y="196">TS-1088-AR02016</text>
<text x="208.1" y="192.8">SW2</text>
<text x="351.9" y="195.5">READ</text>
<text x="328.7" y="209.6">LED2</text>
<text x="339.2" y="208.1">R2</text>
<text x="339.2" y="211.3">2.2K</text>
<text x="328.1" y="218.4">STATUS</text>
<text x="339.2" y="227.5">R3</text>
<text x="77.1" y="234">H6</text>
<text x="320.8" y="228.7">LED3</text>
<text x="339.2" y="230.7">2.2K</text>
<text x="86.6" y="237.5">STM32 SWD</text>
<text x="318.3" y="239.6">POWER</text>
<text x="152.7" y="243.6">SW1</text>
<text x="152.7" y="246.8">TS-1088-AR02016</text>
<text x="27.9" y="256.9">H4</text>
<text x="30" y="260">Console</text>
<text x="170.1" y="262.2">BOOT0</text>
<text x="160.2" y="269.2">R6</text>
<text x="225.6" y="267.8">X1</text>
<text x="160.2" y="272.4">5.1K</text>
<text x="225.4" y="271">8MHz</text>
</g>
<g font-size="3.2" fill="#00f">
<text x="51" y="40.6">1</text>
<text x="51" y="44.1">2</text>
<text x="51" y="47.6">3</text>
<text x="52.5" y="42.3">PE2</text>
<text x="52.5" y="45.9">PE3</text>
<text x="104.2" y="47.6">98</text>
<text x="51" y="51.2">4</text>
<text x="52.5" y="49.4">PE4</text>
<text x="52.5" y="52.9">PE5</text>
<text x="102.8" y="52.9">PE0 IO</text>
<text x="102.8" y="49.4">PE1 IO</text>
<text x="104.2" y="51.2">97</text>
<text x="51" y="54.7">5</text>
<text x="51" y="58.2">6</text>
<text x="52.5" y="56.4">PE6</text>
<text x="52.5" y="60">VBAT</text>
<text x="102.8" y="60">PB8</text>
<text x="102.8" y="56.4">PB9</text>
<text x="104.2" y="58.2">95</text>
<text x="104.2" y="54.7">96</text>
<text x="51" y="61.7">7</text>
<text x="51" y="65.3">8</text>
<text x="52.5" y="63.5">PC13-TAMPER-RTC</text>
<text x="102.8" y="63.5">BOOT0</text>
<text x="104.2" y="65.3">93</text>
<text x="104.2" y="61.7">94</text>
<text x="51" y="68.8">9</text>
<text x="52.5" y="67">PC14-OSC32_IN</text>
<text x="52.5" y="70.6">PC15-OSC32_OUT</text>
<text x="102.8" y="70.6">PB6 O</text>
<text x="102.8" y="67">PB7</text>
<text x="104.2" y="68.8">92</text>
<text x="102.8" y="77.6">PB4 IO</text>
<text x="102.8" y="74.1">PB5 I</text>
<text x="104.2" y="75.8">90</text>
<text x="104.2" y="72.3">91</text>
<text x="356.8" y="75.8">GND</text>
<text x="358.2" y="77.6">B12</text>
<text x="358.2" y="74.1">A1</text>
<text x="51" y="79.4">12</text>
<text x="51" y="82.9">13</text>
<text x="52.5" y="81.1">OSC_IN</text>
<text x="102.8" y="81.1">PB3</text>
<text x="104.2" y="82.9">88</text>
<text x="104.2" y="79.4">89</text>
<text x="356.8" y="79.4">GND</text>
<text x="356.8" y="82.9">VBUS</text>
<text x="358.2" y="81.1">A4</text>
<text x="51" y="86.4">14</text>
<text x="51" y="90">15</text>
<text x="52.5" y="84.7">OSC_OUT</text>
<text x="52.5" y="88.2">NRST</text>
<text x="102.8" y="88.2">PD6IO</text>
<text x="102.8" y="84.7">PD7 IO</text>
<text x="104.2" y="90">86</text>
<text x="104.2" y="86.4">87</text>
<text x="356.8" y="86.4">VBUS</text>
<text x="356.8" y="90">SUB2</text>
<text x="358.2" y="84.7">B9</text>
<text x="358.2" y="88.2">B8</text>
<text x="51" y="93.5">16</text>
<text x="52.5" y="91.7">PC0</text>
<text x="52.5" y="95.2">PC1</text>
<text x="102.8" y="95.2">PD4IO</text>
<text x="102.8" y="91.7">PD5IO</text>
<text x="104.2" y="93.5">85</text>
<text x="342" y="91.7">0</text>
<text x="342" y="95.2">0</text>
<text x="356.8" y="93.5">CC1</text>
<text x="358.2" y="91.7">A5</text>
<text x="358.2" y="95.2">B7</text>
<text x="51" y="97">17</text>
<text x="51" y="100.5">18</text>
<text x="52.5" y="98.8">PC2</text>
<text x="102.8" y="98.8">PD3IO</text>
<text x="104.2" y="100.5">83</text>
<text x="104.2" y="97">84</text>
<text x="342" y="98.8">0</text>
<text x="356.8" y="97">D-</text>
<text x="356.8" y="100.5">D+</text>
<text x="358.2" y="98.8">A6</text>
<text x="52.5" y="102.3">PC3</text>
<text x="102.8" y="105.8">PD1 IO</text>
<text x="102.8" y="102.3">PD2IO</text>
<text x="104.2" y="107.6">81</text>
<text x="104.2" y="104.1">82</text>
<text x="241.5" y="104.1">1</text>
<text x="243" y="105.8">1</text>
<text x="342" y="102.3">0</text>
<text x="356.8" y="107.6">D+</text>
<text x="356.8" y="104.1">D-</text>
<text x="358.2" y="105.8">B6</text>
<text x="358.2" y="102.3">A7</text>
<text x="51" y="111.1">21</text>
<text x="52.5" y="112.9">VREF+</text>
<text x="102.8" y="112.9">PC12O</text>
<text x="102.8" y="109.4">PD0IO</text>
<text x="104.2" y="111.1">80</text>
<text x="356.8" y="111.1">SUB1</text>
<text x="358.2" y="109.4">A8</text>
<text x="358.2" y="112.9">B5</text>
<text x="51" y="118.2">23</text>
<text x="52.5" y="119.9">PA0-WKUP</text>
<text x="102.8" y="119.9">PC10O</text>
<text x="102.8" y="116.4">PC11O</text>
<text x="104.2" y="118.2">78</text>
<text x="104.2" y="114.7">79</text>
<text x="356.8" y="114.7">CC2</text>
<text x="356.8" y="118.2">VBUS</text>
<text x="358.2" y="119.9">A9</text>
<text x="358.2" y="116.4">B4</text>
<text x="51" y="121.7">24</text>
<text x="51" y="125.2">25</text>
<text x="52.5" y="123.5">PA1</text>
<text x="102.8" y="123.5">PA15</text>
<text x="104.2" y="125.2">76</text>
<text x="104.2" y="121.7">77</text>
<text x="356.8" y="121.7">VBUS</text>
<text x="356.8" y="125.2">GND</text>
<text x="358.2" y="123.5">B1</text>
<text x="51" y="128.8">26</text>
<text x="52.5" y="127">PA2</text>
<text x="52.5" y="130.5">PA3</text>
<text x="102.8" y="127">PA14</text>
<text x="356.8" y="128.8">GND</text>
<text x="358.2" y="127">A12</text>
<text x="102.8" y="137.6">NC</text>
<text x="104.2" y="135.8">73</text>
<text x="51" y="139.3">29</text>
<text x="51" y="142.9">30</text>
<text x="52.5" y="141.1">PA4</text>
<text x="102.8" y="141.1">PA13</text>
<text x="104.2" y="142.9">71</text>
<text x="104.2" y="139.3">72</text>
<text x="51" y="146.4">31</text>
<text x="51" y="149.9">32</text>
<text x="52.5" y="144.6">PA5</text>
<text x="52.5" y="148.2">PA6</text>
<text x="102.8" y="148.2">PA11IO</text>
<text x="102.8" y="144.6">PA12IO</text>
<text x="104.2" y="149.9">69</text>
<text x="104.2" y="146.4">70</text>
<text x="51" y="153.5">33</text>
<text x="52.5" y="151.7">PA7</text>
<text x="52.5" y="155.2">PC4</text>
<text x="102.8" y="155.2">PA9 I</text>
<text x="102.8" y="151.7">PA10IO</text>
<text x="104.2" y="153.5">68</text>
<text x="51" y="157">34</text>
<text x="51" y="160.5">35</text>
<text x="52.5" y="158.8">PC5</text>
<text x="102.8" y="158.8">PA8 IO</text>
<text x="104.2" y="160.5">66</text>
<text x="104.2" y="157">67</text>
<text x="51" y="164">36</text>
<text x="51" y="167.6">37</text>
<text x="52.5" y="162.3">PB0</text>
<text x="52.5" y="165.8">PB1</text>
<text x="102.8" y="165.8">PC8 O</text>
<text x="102.8" y="162.3">PC9 O</text>
<text x="104.2" y="167.6">64</text>
<text x="104.2" y="164">65</text>
<text x="51" y="171.1">38</text>
<text x="52.5" y="169.3">PB2</text>
<text x="52.5" y="172.9">PE7</text>
<text x="102.8" y="172.9">PC6 O</text>
<text x="102.8" y="169.3">PC7 O</text>
<text x="104.2" y="171.1">63</text>
<text x="51" y="174.6">39</text>
<text x="51" y="178.2">40</text>
<text x="52.5" y="176.4">PE8</text>
<text x="52.5" y="179.9">PE9</text>
<text x="102.8" y="179.9">PD14</text>
<text x="102.8" y="176.4">PD15</text>
<text x="104.2" y="178.2">61</text>
<text x="104.2" y="174.6">62</text>
<text x="51" y="181.7">41</text>
<text x="51" y="185.2">42</text>
<text x="52.5" y="183.4">PE10</text>
<text x="102.8" y="183.4">PD13</text>
<text x="104.2" y="185.2">59</text>
<text x="104.2" y="181.7">60</text>
<text x="51" y="188.7">43</text>
<text x="52.5" y="187">PE11</text>
<text x="52.5" y="190.5">PE12</text>
<text x="102.8" y="190.5">PD11</text>
<text x="102.8" y="187">PD12</text>
<text x="104.2" y="188.7">58</text>
<text x="51" y="192.3">44</text>
<text x="51" y="195.8">45</text>
<text x="52.5" y="194">PE13</text>
<text x="52.5" y="197.6">PE14</text>
<text x="102.8" y="197.6">PD9IO</text>
<text x="102.8" y="194">PD10</text>
<text x="104.2" y="195.8">56</text>
<text x="104.2" y="192.3">57</text>
<text x="51" y="199.3">46</text>
<text x="51" y="202.8">47</text>
<text x="52.5" y="201.1">PE15</text>
<text x="102.8" y="201.1">PD8IO</text>
<text x="104.2" y="202.8">54</text>
<text x="104.2" y="199.3">55</text>
<text x="204.6" y="199.3">1</text>
<text x="218.7" y="199.3">2</text>
<text x="51" y="206.4">48</text>
<text x="52.5" y="204.6">PB10</text>
<text x="52.5" y="208.1">PB11</text>
<text x="102.8" y="208.1">PB14O</text>
<text x="102.8" y="204.6">PB15O</text>
<text x="104.2" y="209.9">52</text>
<text x="104.2" y="206.4">53</text>
<text x="102.8" y="215.2">PB12</text>
<text x="102.8" y="211.7">PB13O</text>
<text x="104.2" y="213.4">51</text>
<text x="149.2" y="250.1">1</text>
<text x="163.3" y="250.1">2</text>
<text x="161.4" y="260.7">1</text>
<text x="162.9" y="262.5">1</text>
<text x="28" y="266">1</text>
<text x="28" y="269.5">2</text>
<text x="29.5" y="264.2">1</text>
<text x="29.5" y="267.8">2</text>
<text x="28" y="273.1">3</text>
<text x="29.5" y="271.3">3</text>
</g>
<g font-size="3.2" fill="#f00">
<text x="104.2" y="40.6">100</text>
<text x="102.8" y="42.3">VDD_3</text>
<text x="51" y="75.8">11</text>
<text x="52.5" y="77.6">VDD_5</text>
<text x="51" y="104.1">19</text>
<text x="52.5" y="105.8">VSSA</text>
<text x="51" y="114.7">22</text>
<text x="52.5" y="116.4">VDDA</text>
<text x="102.8" y="130.5">VDD_2</text>
<text x="104.2" y="128.8">75</text>
<text x="51" y="135.8">28</text>
<text x="52.5" y="137.6">VDD_4</text>
<text x="51" y="213.4">50</text>
<text x="52.5" y="215.2">VDD_1</text>
</g>
<g font-size="3.2" fill="#f0f">
<text x="41.6" y="42.3">IO</text>
<text x="41.6" y="45.9">IO</text>
<text x="41.6" y="49.4">IO</text>
<text x="41.6" y="52.9">IO</text>
<text x="41.6" y="56.4">IO</text>
<text x="112.9" y="60">O</text>
<text x="112.9" y="56.8">O</text>
<text x="42.7" y="63.5">O</text>
<text x="111.1" y="63.3">I</text>
<text x="42.7" y="70.6">O</text>
<text x="42.7" y="67">O</text>
<text x="111.1" y="67">I</text>
<text x="42.7" y="88.2">O</text>
<text x="42.7" y="95.2">O</text>
<text x="42.7" y="91.7">O</text>
<text x="42.7" y="98.8">O</text>
<text x="42.7" y="102.3">O</text>
<text x="42.7" y="123.5">O</text>
<text x="42.7" y="127">O</text>
<text x="42.7" y="130.5">O</text>
<text x="42.7" y="141.1">O</text>
<text x="41.5" y="148.2">IO</text>
<text x="42.7" y="144.6">O</text>
<text x="41.5" y="151.7">IO</text>
<text x="42.7" y="155.2">I</text>
<text x="42" y="161.9">O</text>
<text x="42.7" y="158.8">I</text>
<text x="41.3" y="172.9">IO</text>
<text x="41.3" y="176.4">IO</text>
<text x="41.3" y="179.9">IO</text>
<text x="109.7" y="176.4">IO</text>
<text x="109.7" y="179.9">IO</text>
<text x="41.3" y="183.4">IO</text>
<text x="109.7" y="183.4">IO</text>
<text x="41.3" y="187">IO</text>
<text x="41.4" y="190.4">IO</text>
<text x="109.7" y="187">IO</text>
<text x="109.7" y="190.5">IO</text>
<text x="41.4" y="197.5">IO</text>
<text x="41.4" y="193.9">IO</text>
<text x="109.7" y="194">IO</text>
<text x="41.4" y="201">IO</text>
<text x="45.5" y="204.6">IO</text>
<text x="45.5" y="208.1">IO</text>
</g>
<g font-size="3.2">
<text x="102.8" y="45.9">VSS_3</text>
<text x="104.2" y="44.1">99</text>
<text x="51" y="72.3">10</text>
<text x="52.5" y="74.1">VSS_5</text>
<text x="51" y="107.6">20</text>
<text x="52.5" y="109.4">VREF-</text>
<text x="51" y="132.3">27</text>
<text x="52.5" y="134.1">VSS_4</text>
<text x="102.8" y="134.1">VSS_2</text>
<text x="104.2" y="132.3">74</text>
<text x="51" y="209.9">49</text>
<text x="52.5" y="211.7">VSS_1</text>
<text x="76.9" y="244.6">1</text>
<text x="76.9" y="248.1">2</text>
<text x="76.9" y="251.7">3</text>
<text x="76.9" y="255.2">4</text>
<text x="76.9" y="258.7">5</text>
<text x="76.9" y="262.2">6</text>
</g>
<text font-size="3.2" fill="#c60" x="115.4" y="123.5">PA15=JTAG</text>
<text font-size="3.2" fill="#960" x="326.7" y="181.3">P-Chan</text>
</svg>
